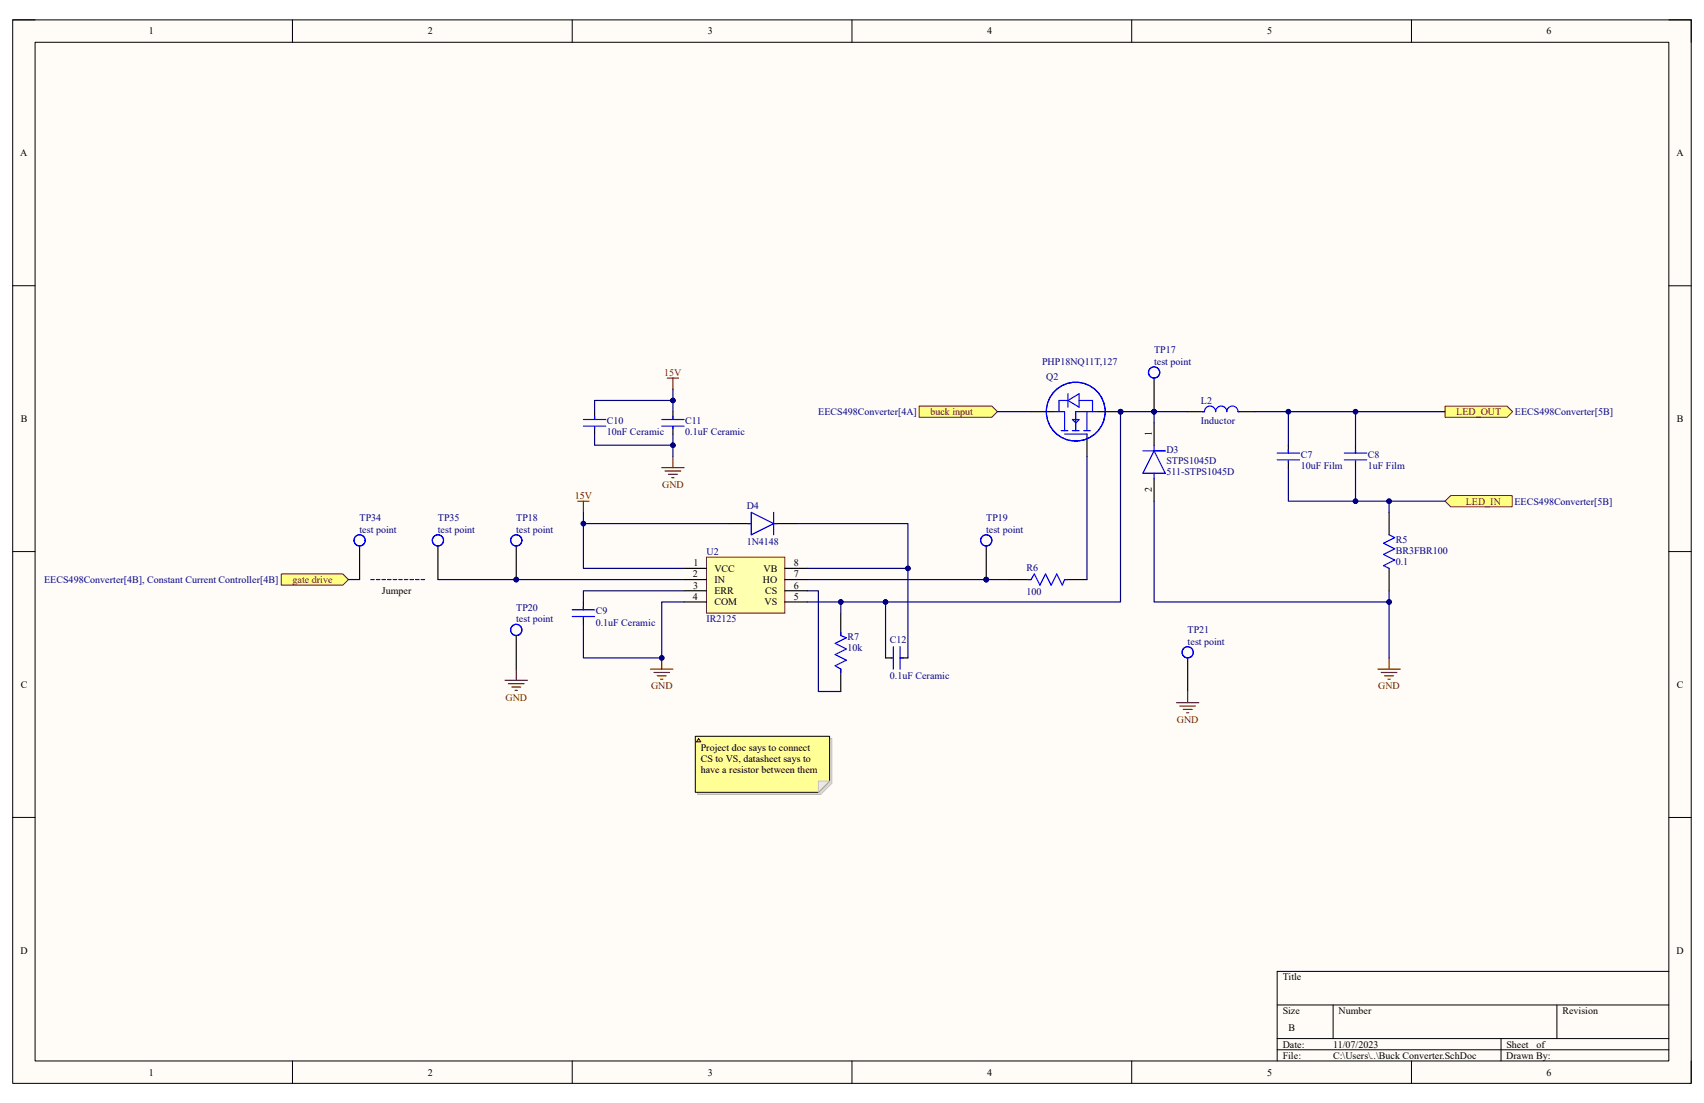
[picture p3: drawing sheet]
<svg xmlns="http://www.w3.org/2000/svg" width="432mm" height="279mm" viewBox="0 0 432 279" stroke-linecap="round" stroke-linejoin="round" font-family="sans-serif">
<path d="M3.2 5h425.4v269.4h-425.4z" fill-rule="evenodd" fill="#fffcf8"/>
<path d="M3.2 5h425.4v269.4h-425.4z" fill="none" stroke="#000" stroke-width=".25"/>
<path d="M8.9 10.7h414v258.1h-414z" fill-rule="evenodd" fill="#fffcf8"/>
<g fill="none" stroke="#000" stroke-width=".25">
<path d="M3.2 5h5.7M8.9 10.7h414v258.1h-414zM74.1 5v5.7M145 5v5.7M215.9 5v5.7M286.8 5v5.7M357.7 5v5.7M422.9 5h5.7v5.7M3.2 72.4h5.7M422.9 72.4h5.7M3.2 139.7h5.7M422.9 139.7h5.7"/>
<path d="M3.2 207.1h5.7M422.9 207.1h5.7M323.6 254.6h99.3M337.8 254.6v8.5M394.5 254.6v8.5M422.9 246.1h-99.3v22.6M74.1 268.7v5.7M145 268.7v5.7M215.9 268.7v5.7M286.8 268.7v5.7M323.6 263.1h99.3M323.6 265.9h99.3"/>
<path d="M357.7 268.8v5.6M380.4 263.1v5.7M428.6 268.8v5.6"/>
</g>
<path d="M232.9 102.9h18.4l1.5 1.4-1.5 1.4h-18.4z" fill-rule="evenodd" fill="#ffff80"/>
<path d="M232.9 102.9h18.4l1.5 1.4-1.5 1.4h-18.4z" fill="none" stroke="#800000" stroke-width=".25"/>
<path d="M349.2 169.5h5.6M350 170.3h4M350.9 171.2h2.2M351.7 172h.6M352 166.7v2.8" fill="none" stroke="#800000" stroke-width=".3"/>
<path d="M367.6 125.5h15.6v2.9h-15.6l-1.4-1.4z" fill-rule="evenodd" fill="#ffff80"/>
<path d="M367.6 125.5h15.6v2.9h-15.6l-1.4-1.4z" fill="none" stroke="#800000" stroke-width=".25"/>
<path d="M366.2 102.9h15.7l1.4 1.4-1.4 1.4h-15.7z" fill-rule="evenodd" fill="#ffff80"/>
<path d="M366.2 102.9h15.7l1.4 1.4-1.4 1.4h-15.7z" fill="none" stroke="#800000" stroke-width=".25"/>
<circle cx="283.9" cy="104.3" r=".57" fill="#000080"/>
<circle cx="283.9" cy="104.3" r=".57" fill="none" stroke="#000080" stroke-width=".25"/>
<path d="M261.3 104.3h5.6M275.4 110v5.6M278.3 104.3h5.6" fill="none" stroke="#000" stroke-width=".3"/>
<circle cx="283.9" cy="104.3" r=".57" fill="#000080"/>
<circle cx="283.9" cy="104.3" r=".57" fill="none" stroke="#000080" stroke-width=".25"/>
<g fill="none" stroke="#00f" stroke-width=".3">
<path d="M270.6 99.7v3.4M266.9 104.3h2.9v4.8M268.9 109.1h1.7M269.8 110h5.6M270.6 101.4l2.9-1.7v3.4zM270.6 101.4h-2.2v2.9M271.7 109.1h1.8M271.7 106.3h1.8l-.9 .8zM273.5 101.4h3.3v2.9M274.6 109.1h1.7M275.4 104.3v4.8M278.3 104.3h-5.7v4.8"/>
<circle cx="272.6" cy="104.3" r="7.4"/>
</g>
<path d="M71.3 145.4h15.6l1.4 1.4-1.4 1.4h-15.6z" fill-rule="evenodd" fill="#ffff80"/>
<path d="M71.3 145.4h15.6l1.4 1.4-1.4 1.4h-15.6z" fill="none" stroke="#800000" stroke-width=".25"/>
<path d="M326.5 112.8v2M326.5 116.8v1.7M343.5 112.8v2M343.5 116.8v1.7M352 129.8v5.7M352 144v5.6" fill="none" stroke="#000" stroke-width=".3"/>
<path d="M323.6 114.8h5.7M323.6 116.5h5.7M326.5 113.9v.9M326.5 116.8v.2M340.7 114.8h5.6M340.7 116.5h5.6M343.5 113.9v.9M343.5 116.8v.2M352 135.5l1.4 .7-2.8 1.4 2.8 1.4-2.8 1.4 2.8 1.5-2.8 1.4 1.4 .7" fill="none" stroke="#00f" stroke-width=".3"/>
<path d="M179 141.1h19.9v14.2h-19.9z" fill-rule="evenodd" fill="#ffffb0"/>
<path d="M179 141.1h19.9v14.2h-19.9z" fill="none" stroke="#800000" stroke-width=".25"/>
<g fill="none" stroke="#000" stroke-width=".3">
<path d="M170.5 104.3v2M170.5 108.2v1.7M301 104.3h4.2M313.7 104.3h4.3M184.7 132.6h5.7M196 132.6h5.7M147.8 152.5v2M147.8 156.4v1.8M173.4 144h5.6M173.4 146.8h5.6M173.4 149.6h5.6M173.4 152.5h5.6"/>
<path d="M198.9 144h5.6M198.9 146.8h5.6M198.9 149.6h5.6M198.9 152.5h5.6M255.6 146.8h5.7M269.8 146.8h5.6M224.4 166.7h1.7M228.1 166.7h2"/>
</g>
<g fill="none" stroke="#00f" stroke-width=".3">
<path d="M167.7 106.3h5.7M167.7 108h5.7M170.5 105.4v.9M170.5 108.2v.3M304.6 104.3h.6a1.42 1.42 0 0 1 1.4-1.4 1.42 1.42 0 0 1 1.4 1.4 1.42 1.42 0 0 1 1.5-1.4 1.42 1.42 0 0 1 1.4 1.4 1.42 1.42 0 0 1 1.4-1.4 1.42 1.42 0 0 1 1.4 1.4h.3M189.5 132.6h.9M190.4 129.8l5.6 2.8-5.6 2.9zM196 129.8v5.7M196 132.6h.9M145 154.5h5.7M145 156.2h5.7M147.8 153.6v.9"/>
<path d="M147.8 156.4v.3M260.4 146.8h.9l.8-1.4 1.4 2.8 1.4-2.8 1.5 2.8 1.4-2.8 1.4 2.8 .6-1.4h.8M225.8 166.7h.3M226.4 163.8v5.7M228.1 163.8v5.7M228.1 166.7h.8"/>
</g>
<path d="M146.4 127h2.9M147.8 127v2.8M164.8 169.5h5.7M165.7 170.3h4M166.5 171.2h2.3M167.4 172h.6M167.7 166.7v2.8" fill="none" stroke="#800000" stroke-width=".3"/>
<circle cx="167.7" cy="166.7" r=".57" fill="#000080"/>
<circle cx="167.7" cy="166.7" r=".57" fill="none" stroke="#000080" stroke-width=".25"/>
<path d="M292.4 107.1v5.7M292.4 121.3v5.7M213.1 155.3v5.7M213.1 169.5v5.7" fill="none" stroke="#000" stroke-width=".3"/>
<path d="M289.6 114.2h5.7M292.4 112.8v1.4M292.4 119.9v1.4M292.4 114.2l2.9 5.7h-5.7zM213.1 160.1v.9l1.4 .6-2.9 1.4 2.9 1.4-2.9 1.4 2.9 1.4-2.9 1.4 1.5 .9v.8" fill="none" stroke="#00f" stroke-width=".3"/>
<circle cx="130.8" cy="146.8" r=".57" fill="#000080"/>
<circle cx="130.8" cy="146.8" r=".57" fill="none" stroke="#000080" stroke-width=".25"/>
<path d="M130.8 138.3v8.5" fill="none" stroke="#000" stroke-width=".3"/>
<circle cx="130.8" cy="146.8" r=".57" fill="#000080"/>
<circle cx="130.8" cy="146.8" r=".57" fill="none" stroke="#000080" stroke-width=".25"/>
<g fill="none" stroke="#00f" stroke-width=".3">
<circle cx="130.8" cy="136.9" r="1.42"/>
<circle cx="130.8" cy="159.6" r="1.42"/>
</g>
<path d="M130.8 161v8.5" fill="none" stroke="#000" stroke-width=".3"/>
<path d="M128 172.3h5.7M128.8 173.2h4M129.7 174h2.3M130.5 174.9h.6M130.8 169.5v2.8" fill="none" stroke="#800000" stroke-width=".3"/>
<circle cx="249.9" cy="146.8" r=".57" fill="#000080"/>
<circle cx="249.9" cy="146.8" r=".57" fill="none" stroke="#000080" stroke-width=".25"/>
<path d="M249.9 138.3v8.5" fill="none" stroke="#000" stroke-width=".3"/>
<circle cx="249.9" cy="146.8" r=".57" fill="#000080"/>
<circle cx="249.9" cy="146.8" r=".57" fill="none" stroke="#000080" stroke-width=".25"/>
<circle cx="249.9" cy="136.9" r="1.42" fill="none" stroke="#00f" stroke-width=".3"/>
<circle cx="292.4" cy="104.3" r=".57" fill="#000080"/>
<circle cx="292.4" cy="104.3" r=".57" fill="none" stroke="#000080" stroke-width=".25"/>
<path d="M292.4 95.8v8.5" fill="none" stroke="#000" stroke-width=".3"/>
<circle cx="292.4" cy="104.3" r=".57" fill="#000080"/>
<circle cx="292.4" cy="104.3" r=".57" fill="none" stroke="#000080" stroke-width=".25"/>
<g fill="none" stroke="#00f" stroke-width=".3">
<path d="M147.8 106.3h5.7M147.8 108h5.7M150.7 105.4v.9M150.7 108.2v.3M94 146.8h.8M95.4 146.8h.9M96.8 146.8h.9M98.2 146.8h.9M99.6 146.8h.9M101 146.8h.9M102.5 146.8h.9M103.9 146.8h.9"/>
<path d="M105.3 146.8h.9M106.7 146.8h.9"/>
<circle cx="292.4" cy="94.3" r="1.42"/>
<circle cx="292.5" cy="94.3" r="1.42"/>
<circle cx="91.1" cy="136.9" r="1.42"/>
<circle cx="111" cy="136.9" r="1.42"/>
<circle cx="301" cy="165.2" r="1.42"/>
</g>
<path d="M150.7 104.3v2M150.7 108.2v1.7M91.1 138.3v8.5M111 138.3v8.5M301 166.7v8.5" fill="none" stroke="#000" stroke-width=".3"/>
<path d="M169.1 95.8h2.8M170.5 95.8v2.8M167.7 118.5h5.7M168.5 119.3h4M170.5 115.6v2.9M169.4 120.2h2.3M170.2 121h.6M298.1 178h5.7M299 178.8h3.9M299.8 179.7h2.3M301 175.2v2.8M300.7 180.6h.5" fill="none" stroke="#800000" stroke-width=".3"/>
<path d="M252.8 104.3h8.5M292.4 104.3v2.8" fill="none" stroke="#000080" stroke-width=".3"/>
<circle cx="292.4" cy="104.3" r=".57" fill="#000080"/>
<circle cx="292.4" cy="104.3" r=".57" fill="none" stroke="#000080" stroke-width=".25"/>
<path d="M292.5 127v25.5h59.5v14.2" fill="none" stroke="#000080" stroke-width=".3"/>
<circle cx="352" cy="152.5" r=".57" fill="#000080"/>
<circle cx="352" cy="152.5" r=".57" fill="none" stroke="#000080" stroke-width=".25"/>
<path d="M352 149.6v2.9" fill="none" stroke="#000080" stroke-width=".3"/>
<circle cx="352" cy="152.5" r=".57" fill="#000080"/>
<circle cx="352" cy="152.5" r=".57" fill="none" stroke="#000080" stroke-width=".25"/>
<path d="M366.2 127h-14.2v2.8" fill="none" stroke="#000080" stroke-width=".3"/>
<circle cx="352" cy="127" r=".57" fill="#000080"/>
<circle cx="352" cy="127" r=".57" fill="none" stroke="#000080" stroke-width=".25"/>
<path d="M318 104.3h8.5v8.5" fill="none" stroke="#000080" stroke-width=".3"/>
<circle cx="326.5" cy="104.3" r=".57" fill="#000080"/>
<circle cx="326.5" cy="104.3" r=".57" fill="none" stroke="#000080" stroke-width=".25"/>
<path d="M343.5 104.3v8.5" fill="none" stroke="#000080" stroke-width=".3"/>
<circle cx="343.5" cy="104.3" r=".57" fill="#000080"/>
<circle cx="343.5" cy="104.3" r=".57" fill="none" stroke="#000080" stroke-width=".25"/>
<path d="M343.5 118.5v8.5" fill="none" stroke="#000080" stroke-width=".3"/>
<circle cx="343.5" cy="127" r=".57" fill="#000080"/>
<circle cx="343.5" cy="127" r=".57" fill="none" stroke="#000080" stroke-width=".25"/>
<path d="M201.7 132.6h28.4v11.4h-25.6" fill="none" stroke="#000080" stroke-width=".3"/>
<circle cx="230.1" cy="144" r=".57" fill="#000080"/>
<circle cx="230.1" cy="144" r=".57" fill="none" stroke="#000080" stroke-width=".25"/>
<path d="M275.4 115.6v31.2M173.4 149.6h-25.6v2.9M230.1 144v22.7" fill="none" stroke="#000080" stroke-width=".3"/>
<circle cx="230.1" cy="144" r=".57" fill="#000080"/>
<circle cx="230.1" cy="144" r=".57" fill="none" stroke="#000080" stroke-width=".25"/>
<path d="M224.4 152.5v14.2" fill="none" stroke="#000080" stroke-width=".3"/>
<circle cx="224.4" cy="152.5" r=".57" fill="#000080"/>
<circle cx="224.4" cy="152.5" r=".57" fill="none" stroke="#000080" stroke-width=".25"/>
<path d="M204.5 149.6h2.9v25.6h5.7M213.1 152.5v2.8" fill="none" stroke="#000080" stroke-width=".3"/>
<circle cx="213.1" cy="152.5" r=".57" fill="#000080"/>
<circle cx="213.1" cy="152.5" r=".57" fill="none" stroke="#000080" stroke-width=".25"/>
<path d="M249.9 146.8h5.7" fill="none" stroke="#000080" stroke-width=".3"/>
<circle cx="249.9" cy="146.8" r=".57" fill="#000080"/>
<circle cx="249.9" cy="146.8" r=".57" fill="none" stroke="#000080" stroke-width=".25"/>
<path d="M204.5 146.8h45.4" fill="none" stroke="#000080" stroke-width=".3"/>
<circle cx="249.9" cy="146.8" r=".57" fill="#000080"/>
<circle cx="249.9" cy="146.8" r=".57" fill="none" stroke="#000080" stroke-width=".25"/>
<path d="M170.5 101.4h-19.8v2.9" fill="none" stroke="#000080" stroke-width=".3"/>
<circle cx="170.5" cy="101.4" r=".57" fill="#000080"/>
<circle cx="170.5" cy="101.4" r=".57" fill="none" stroke="#000080" stroke-width=".25"/>
<path d="M150.7 109.9v2.9h19.8" fill="none" stroke="#000080" stroke-width=".3"/>
<circle cx="170.5" cy="112.8" r=".57" fill="#000080"/>
<circle cx="170.5" cy="112.8" r=".57" fill="none" stroke="#000080" stroke-width=".25"/>
<path d="M173.4 152.5h-5.7v14.2h-19.9v-8.5" fill="none" stroke="#000080" stroke-width=".3"/>
<circle cx="167.7" cy="166.7" r=".57" fill="#000080"/>
<circle cx="167.7" cy="166.7" r=".57" fill="none" stroke="#000080" stroke-width=".25"/>
<path d="M283.9 104.3v48.2h-79.4" fill="none" stroke="#000080" stroke-width=".3"/>
<circle cx="213.1" cy="152.5" r=".57" fill="#000080"/>
<circle cx="213.1" cy="152.5" r=".57" fill="none" stroke="#000080" stroke-width=".25"/>
<circle cx="224.4" cy="152.5" r=".57" fill="#000080"/>
<circle cx="224.4" cy="152.5" r=".57" fill="none" stroke="#000080" stroke-width=".25"/>
<circle cx="283.9" cy="104.3" r=".57" fill="#000080"/>
<circle cx="283.9" cy="104.3" r=".57" fill="none" stroke="#000080" stroke-width=".25"/>
<path d="M283.9 104.3h17.1" fill="none" stroke="#000080" stroke-width=".3"/>
<circle cx="292.4" cy="104.3" r=".57" fill="#000080"/>
<circle cx="292.4" cy="104.3" r=".57" fill="none" stroke="#000080" stroke-width=".25"/>
<circle cx="283.9" cy="104.3" r=".57" fill="#000080"/>
<circle cx="283.9" cy="104.3" r=".57" fill="none" stroke="#000080" stroke-width=".25"/>
<path d="M326.5 104.3h39.7" fill="none" stroke="#000080" stroke-width=".3"/>
<circle cx="326.5" cy="104.3" r=".57" fill="#000080"/>
<circle cx="326.5" cy="104.3" r=".57" fill="none" stroke="#000080" stroke-width=".25"/>
<circle cx="343.5" cy="104.3" r=".57" fill="#000080"/>
<circle cx="343.5" cy="104.3" r=".57" fill="none" stroke="#000080" stroke-width=".25"/>
<path d="M326.5 118.5v8.5h25.5" fill="none" stroke="#000080" stroke-width=".3"/>
<circle cx="343.5" cy="127" r=".57" fill="#000080"/>
<circle cx="343.5" cy="127" r=".57" fill="none" stroke="#000080" stroke-width=".25"/>
<circle cx="352" cy="127" r=".57" fill="#000080"/>
<circle cx="352" cy="127" r=".57" fill="none" stroke="#000080" stroke-width=".25"/>
<path d="M147.8 129.8v14.2h25.6" fill="none" stroke="#000080" stroke-width=".3"/>
<circle cx="147.8" cy="132.6" r=".57" fill="#000080"/>
<circle cx="147.8" cy="132.6" r=".57" fill="none" stroke="#000080" stroke-width=".25"/>
<path d="M147.8 132.6h36.9" fill="none" stroke="#000080" stroke-width=".3"/>
<circle cx="147.8" cy="132.6" r=".57" fill="#000080"/>
<circle cx="147.8" cy="132.6" r=".57" fill="none" stroke="#000080" stroke-width=".25"/>
<path d="M170.5 109.9v5.7" fill="none" stroke="#000080" stroke-width=".3"/>
<circle cx="170.5" cy="112.8" r=".57" fill="#000080"/>
<circle cx="170.5" cy="112.8" r=".57" fill="none" stroke="#000080" stroke-width=".25"/>
<path d="M170.5 98.6v5.7" fill="none" stroke="#000080" stroke-width=".3"/>
<circle cx="170.5" cy="101.4" r=".57" fill="#000080"/>
<circle cx="170.5" cy="101.4" r=".57" fill="none" stroke="#000080" stroke-width=".25"/>
<path d="M111 146.8h62.4" fill="none" stroke="#000080" stroke-width=".3"/>
<circle cx="130.8" cy="146.8" r=".57" fill="#000080"/>
<circle cx="130.8" cy="146.8" r=".57" fill="none" stroke="#000080" stroke-width=".25"/>
<path d="M88.3 146.8h2.8" fill="none" stroke="#000080" stroke-width=".3"/>
<path d="M176.8 187.1h34v11.3l-2.8 2.9h-31.2z" fill-rule="evenodd" fill="#e0ddd7"/>
<path d="M176.8 187.1h34v11.3l-2.8 2.9h-31.2z" fill="none" stroke="#bfbdba" stroke-width=".25"/>
<path d="M176.2 186.5h34v11.4l-2.8 2.8h-31.2z" fill-rule="evenodd" fill="#ffff96"/>
<path d="M176.2 186.5h34v11.4l-2.8 2.8h-31.2z" fill="none" stroke="#000" stroke-width=".25"/>
<path d="M207.4 197.9h2.8l-2.8 2.8z" fill="#f2f0d8"/>
<path d="M207.4 197.9h2.8l-2.8 2.8z" fill="none" stroke="#bfbdba" stroke-width=".25"/>
<path d="M177 187.1l.6 .8h-1.1z" fill="#ffcc78"/>
<path d="M177 187.1l.6 .8h-1.1z" fill="none" stroke="#300" stroke-width=".25"/>
<g font-size="2.5">
<text x="37.7" y="8.7">1</text>
<text x="108.4" y="8.7">2</text>
<text x="179.4" y="8.7">3</text>
<text x="250.1" y="8.7">4</text>
<text x="321.1" y="8.7">5</text>
<text x="391.9" y="8.7">6</text>
<text x="5.1" y="39.6">A</text>
<text x="424.8" y="39.6">A</text>
<text x="5.2" y="106.9">B</text>
<text x="424.9" y="106.9">B</text>
<text x="291.9" y="110.5" transform="rotate(-90 291.9 110.5)">1</text>
<text x="291.9" y="124.7" transform="rotate(-90 291.9 124.7)">2</text>
<text x="175.8" y="143.4">1</text>
<text x="201.1" y="143.4">8</text>
<text x="175.6" y="146.3">2</text>
<text x="175.7" y="149.1">3</text>
<text x="181" y="144.8">VCC</text>
<text x="181" y="147.7">IN</text>
<text x="193.3" y="147.7">HO</text>
<text x="193.5" y="144.8">VB</text>
<text x="201.1" y="149.1">6</text>
<text x="201.1" y="146.3">7</text>
<text x="96.8" y="150.5">Jumper</text>
<text x="175.6" y="151.9">4</text>
<text x="181" y="150.5">ERR</text>
<text x="181" y="153.3">COM</text>
<text x="193.8" y="153.3">VS</text>
<text x="193.9" y="150.5">CS</text>
<text x="201.1" y="151.9">5</text>
<text x="5.2" y="174.2">C</text>
<text x="424.9" y="174.2">C</text>
<text x="177.6" y="190.2">Project doc says to connect</text>
<text x="177.6" y="193">CS to VS, datasheet says to</text>
<text x="177.6" y="195.9">have a resistor between them</text>
<text x="5.2" y="241.6">D</text>
<text x="424.9" y="241.6">D</text>
<text x="325" y="248.3">Title</text>
<text x="325" y="256.8">Size</text>
<text x="339.2" y="256.8">Number</text>
<text x="395.9" y="256.8">Revision</text>
<text x="326.5" y="261.1">B</text>
<text x="325" y="265.3">Date:</text>
<text x="325" y="268.2">File:</text>
<text x="337.8" y="268.2">C:\Users\..\Buck Converter.SchDoc</text>
<text x="337.8" y="265.3">11/07/2023</text>
<text x="381.7" y="268.2">Drawn By:</text>
<text x="381.7" y="265.3">Sheet</text>
<text x="389.3" y="265.3">of</text>
<text x="37.7" y="272.5">1</text>
<text x="108.4" y="272.5">2</text>
<text x="179.4" y="272.5">3</text>
<text x="250.1" y="272.5">4</text>
<text x="321.1" y="272.5">5</text>
<text x="391.9" y="272.5">6</text>
</g>
<g font-size="2.5" fill="#000080">
<text x="292.4" y="89.5">TP17</text>
<text x="264.1" y="92.4">PHP18NQ11T,127</text>
<text x="292.4" y="92.4">test point</text>
<text x="265.1" y="96.3">Q2</text>
<text x="153.8" y="107.4">C10</text>
<text x="173.7" y="107.4">C11</text>
<text x="207.3" y="105.2">EECS498Converter[4A]</text>
<text x="304.3" y="102.3">L2</text>
<text x="304.3" y="107.4">Inductor</text>
<text x="383.9" y="105.2">EECS498Converter[5B]</text>
<text x="153.8" y="110.2">10nF Ceramic</text>
<text x="173.7" y="110.2">0.1uF Ceramic</text>
<text x="295.6" y="114.8">D3</text>
<text x="295.6" y="117.6">STPS1045D</text>
<text x="329.6" y="115.9">C7</text>
<text x="329.6" y="118.7">10uF Film</text>
<text x="346.6" y="115.9">C8</text>
<text x="346.6" y="118.7">1uF Film</text>
<text x="295.6" y="120.4">511-STPS1045D</text>
<text x="189.2" y="128.9">D4</text>
<text x="383.8" y="127.8">EECS498Converter[5B]</text>
<text x="91.1" y="132.1">TP34</text>
<text x="91.1" y="134.9">test point</text>
<text x="111" y="132.1">TP35</text>
<text x="111" y="134.9">test point</text>
<text x="130.8" y="132.1">TP18</text>
<text x="130.8" y="134.9">test point</text>
<text x="249.9" y="132.1">TP19</text>
<text x="249.9" y="134.9">test point</text>
<text x="353.7" y="137.5">R5</text>
<text x="179" y="140.6">U2</text>
<text x="189.2" y="138">1N4148</text>
<text x="353.7" y="143.1">0.1</text>
<text x="353.7" y="140.3">BR3FBR100</text>
<text x="11.2" y="147.7">EECS498Converter[4B], Constant Current Controller[4B]</text>
<text x="260.1" y="144.6">R6</text>
<text x="130.8" y="154.8">TP20</text>
<text x="151" y="155.6">C9</text>
<text x="260.1" y="150.8">100</text>
<text x="130.8" y="157.6">test point</text>
<text x="151" y="158.5">0.1uF Ceramic</text>
<text x="179" y="157.6">IR2125</text>
<text x="300.9" y="160.4">TP21</text>
<text x="214.8" y="162.1">R7</text>
<text x="214.8" y="165">10k</text>
<text x="225.5" y="163">C12</text>
<text x="300.9" y="163.3">test point</text>
<text x="225.5" y="172">0.1uF Ceramic</text>
</g>
<g font-size="2.5" fill="#800000">
<text x="168.3" y="95.2">15V</text>
<text x="235.8" y="105.2">buck input</text>
<text x="369" y="105.2">LED_OUT</text>
<text x="167.8" y="123.6">GND</text>
<text x="145.6" y="126.4">15V</text>
<text x="371.4" y="127.8">LED_IN</text>
<text x="74.1" y="147.7">gate drive</text>
<text x="128.1" y="177.5">GND</text>
<text x="165" y="174.6">GND</text>
<text x="349.2" y="174.6">GND</text>
<text x="298.2" y="183.1">GND</text>
</g>
</svg>
